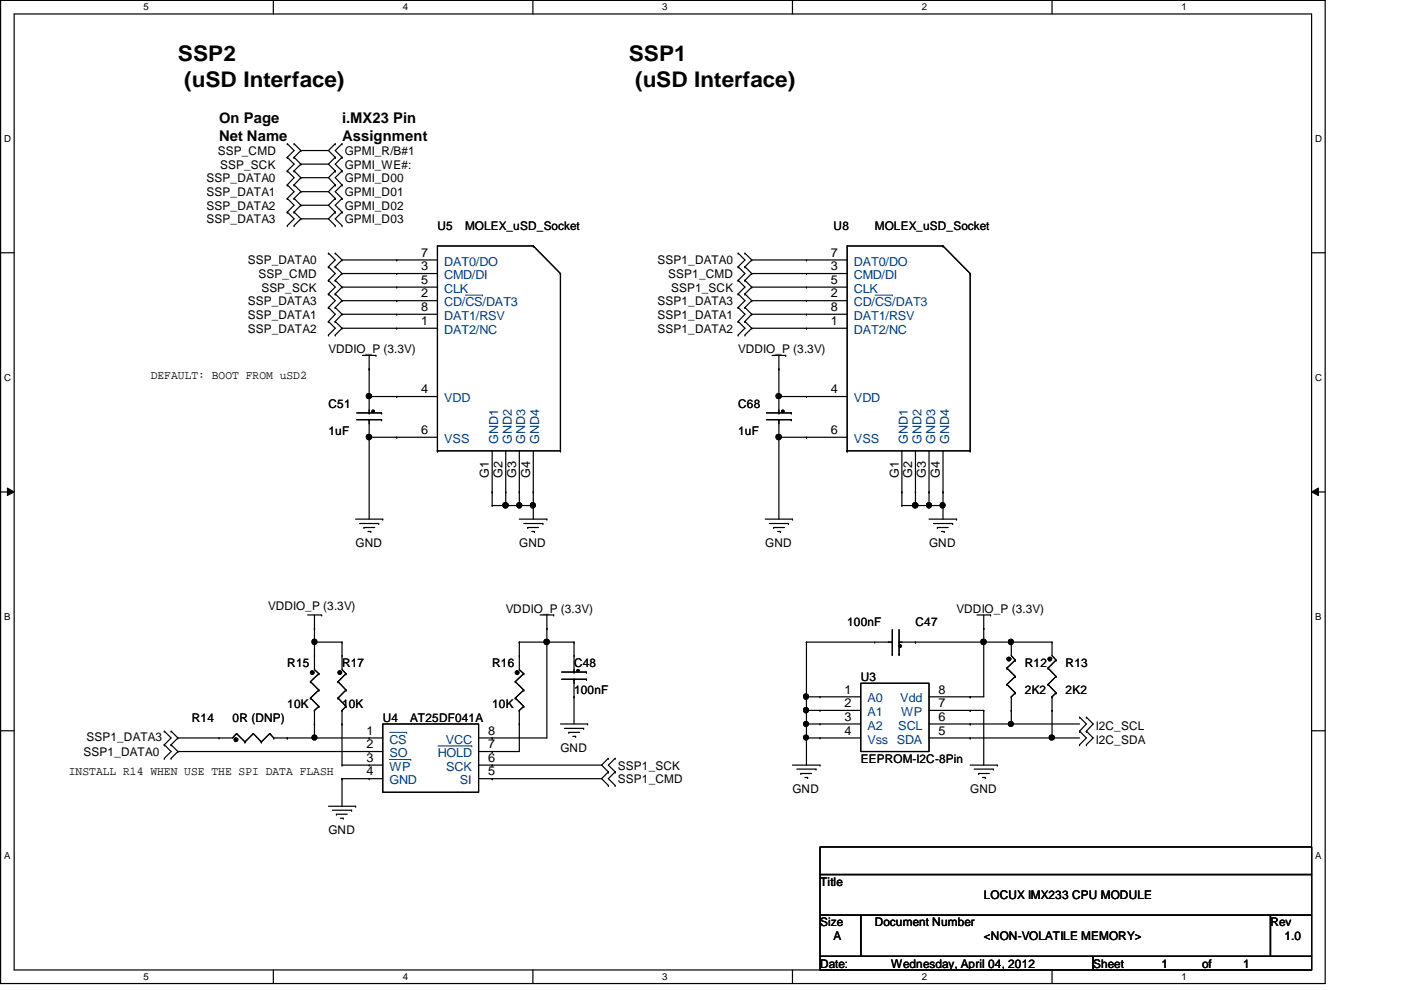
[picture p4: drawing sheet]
<svg xmlns="http://www.w3.org/2000/svg" width="297mm" height="210mm" viewBox="0 0 297 210" stroke-linecap="round" stroke-linejoin="round" font-family="sans-serif">
<path d="M.1 .1h280.9v208.4h-280.9zM3 3h275.1v202.7h-275.1z" fill="none" stroke="#000" stroke-width=".25"/>
<g fill="#fff">
<path d="M30.4 .4h1.1v2.3h-1.1z"/>
<path d="M30.4 206h1.1v2.3h-1.1z"/>
</g>
<path d="M58 .1v2.9M58 205.7v2.8" fill="none" stroke="#000" stroke-width=".25"/>
<g fill="#fff">
<path d="M85.4 .4h1.1v2.3h-1.1z"/>
<path d="M85.4 206h1.1v2.3h-1.1z"/>
</g>
<path d="M113 .1v2.9M113 205.7v2.8" fill="none" stroke="#000" stroke-width=".25"/>
<g fill="#fff">
<path d="M140.4 .4h1.1v2.3h-1.1z"/>
<path d="M140.4 206h1.1v2.3h-1.1z"/>
</g>
<path d="M168 .1v2.9M168 205.7v2.8" fill="none" stroke="#000" stroke-width=".25"/>
<g fill="#fff">
<path d="M195.4 .4h1.2v2.3h-1.2z"/>
<path d="M195.4 206h1.2v2.3h-1.2z"/>
</g>
<path d="M223.1 .1v2.9M223.1 205.7v2.8" fill="none" stroke="#000" stroke-width=".25"/>
<g fill="#fff">
<path d="M250.5 .4h1.1v2.3h-1.1z"/>
<path d="M250.5 206h1.1v2.3h-1.1z"/>
<path d="M.9 28.3h1.4v2.3h-1.4z"/>
<path d="M278.8 28.3h1.5v2.3h-1.5z"/>
<path d="M.9 78.9h1.4v2.3h-1.4z"/>
<path d="M278.8 78.9h1.5v2.3h-1.5z"/>
</g>
<path d="M.1 53.6h2.9M278.1 53.6h2.9" fill="none" stroke="#000" stroke-width=".25"/>
<g fill="#fff">
<path d="M.9 129.6h1.3v2.3h-1.3z"/>
<path d="M278.8 129.6h1.4v2.3h-1.4z"/>
</g>
<path d="M.1 104.3h2.9M278.1 104.3h2.9" fill="none" stroke="#000" stroke-width=".25"/>
<path d="M1.6 103.5l1.4 .8-1.4 .8zM278.1 104.3l1.4-.8v1.6z" fill="#000"/>
<path d="M1.6 103.5l1.4 .8-1.4 .8zM278.1 104.3l1.4-.8v1.6z" fill="none" stroke="#000" stroke-width=".21"/>
<g fill="#fff">
<path d="M.9 180.3h1.3v2.2h-1.3z"/>
<path d="M278.8 180.3h1.3v2.2h-1.3z"/>
</g>
<g fill="none" stroke="#000" stroke-width=".25">
<path d="M60.9 39.2h.1M60.9 36.2h.1M60.9 33.4h.1M60.9 30.5h.1M60.9 36.2l1.5 1.5-1.5 1.5M60.9 33.4l1.5 1.4-1.5 1.4M60.9 39.2l1.5 1.4-1.5 1.5M60.9 30.5l1.5 1.4-1.5 1.5M62.4 36.2h.1M62.4 39.2h.1M62.4 33.4h.1M62.4 30.5h.1"/>
<path d="M62.4 36.2l1.4 1.5M62.4 33.4l1.4 1.4M62.4 39.2l1.4 1.4M62.4 30.5l1.4 1.4M63.8 37.7h.1M63.8 34.8h.1M63.8 31.9h.1M63.8 37.7h5.8M63.8 34.8h5.8M63.8 31.9h5.8M63.8 37.7l-1.4 1.5M63.8 34.8l-1.4 1.4"/>
<path d="M63.8 31.9l-1.4 1.5M69.6 37.7l1.5 1.5M69.6 31.9l1.5 1.5M69.6 34.8l1.5 1.4M71.1 36.2h.1M71.1 39.2h.1M71.1 30.5h.1M71.1 33.4h.1M71.1 36.2l-1.5 1.5M71.1 33.4l-1.5 1.4M71.1 39.2l-1.5 1.4M71.1 30.5l-1.5 1.4"/>
<path d="M72.5 39.2h.1M72.5 36.2h.1M72.5 33.4h.1M72.5 30.5h.1M72.5 36.2l-1.4 1.5 1.4 1.5M72.5 33.4l-1.4 1.4 1.4 1.4M72.5 30.5l-1.4 1.4 1.4 1.5M72.5 39.2l-1.4 1.4 1.4 1.5M60.9 47.8h.1M60.9 45h.1M60.9 42.1h.1M60.9 45l1.5 1.4-1.5 1.4"/>
<path d="M60.9 42.1l1.5 1.4-1.5 1.5M62.4 45h.1M62.4 47.8h.1M62.4 42.1h.1M62.4 45l1.4 1.4M62.4 42.1l1.4 1.4M63.8 46.4h.1M63.8 43.5h.1M63.8 40.6h.1M63.8 46.4h5.8M63.8 43.5h5.8M63.8 40.6h5.8"/>
<path d="M63.8 46.4l-1.4 1.4M63.8 43.5l-1.4 1.5M63.8 40.6l-1.4 1.5M69.6 56.6h.1M69.6 53.7h.1M69.6 59.4h.1M69.6 53.7l1.5 1.4-1.5 1.5M69.6 59.4l1.5 1.5-1.5 1.4M69.6 56.6l1.5 1.4-1.5 1.4M69.6 40.6l1.5 1.5M69.6 43.5l1.5 1.5M69.6 46.4l1.5 1.4"/>
<path d="M71.1 53.7h.1M71.1 56.6h.1M71.1 59.4h.1M71.1 42.1h.1M71.1 45h.1M71.1 47.8h.1M71.1 53.7l1.4 1.4M71.1 59.4l1.4 1.5M71.1 56.6l1.4 1.4M71.1 42.1l-1.5 1.4M71.1 45l-1.5 1.4M72.5 55.1h.1"/>
<path d="M72.5 58h.1M72.5 45h.1M72.5 42.1h.1M72.5 47.8h.1M72.5 55.1h20.2M72.5 58h20.2M72.5 55.1l-1.4 1.5M72.5 58l-1.4 1.4M72.5 45l-1.4 1.4 1.4 1.4M72.5 42.1l-1.4 1.4 1.4 1.5M84.1 58h.1M84.1 55.1h.1"/>
<path d="M113.1 52.2h.1M113.1 52.2h-20.4v43.4M113.1 52.2l5.7 5.8M118.8 58h.1M118.8 58v37.6M156.5 56.6h.1M156.5 53.7h.1M156.5 59.4h.1M156.5 53.7l1.4 1.4-1.4 1.5M156.5 59.4l1.4 1.5-1.4 1.4M156.5 56.6l1.4 1.4-1.4 1.4M157.9 53.7h.1"/>
<path d="M157.9 56.6h.1M157.9 59.4h.1M157.9 53.7l1.5 1.4M157.9 59.4l1.5 1.5M157.9 56.6l1.5 1.4M159.4 55.1h.1M159.4 58h.1M159.4 55.1h20.2M159.4 58h20.2M159.4 55.1l-1.5 1.5M159.4 58l-1.5 1.4M171 58h.1"/>
<path d="M171 55.1h.1M199.9 52.2h.1M199.9 52.2h-20.3v43.4M199.9 52.2l5.8 5.8M205.7 58h.1M205.7 58v37.6M69.6 65.2h.1M69.6 62.3h.1M69.6 71h.1M69.6 68.2h.1M69.6 62.3l1.5 1.5-1.5 1.4M69.6 68.2l1.5 1.4-1.5 1.4"/>
<path d="M69.6 65.2l1.5 1.4-1.5 1.6M71.1 62.3h.1M71.1 65.2h.1M71.1 68.2h.1M71.1 71h.1M71.1 62.3l1.4 1.5M71.1 68.2l1.4 1.4M71.1 65.2l1.4 1.4M72.5 60.9h.1M72.5 63.8h.1M72.5 66.6h.1M72.5 69.6h.1"/>
<path d="M72.5 60.9h20.2M72.5 63.8h20.2M72.5 66.6h20.2M72.5 69.6h20.2M72.5 63.8l-1.4 1.4M72.5 69.6l-1.4 1.4M72.5 60.9l-1.4 1.4M72.5 66.6l-1.4 1.6M76.8 75.4h2.9M78.3 78.2h.1M78.3 75.4v12.1M79.7 75.4h.1"/>
<path d="M84.1 69.6h.1M84.1 63.8h.1M84.1 60.9h.1M84.1 66.6h.1M156.5 65.2h.1M156.5 62.3h.1M156.5 71h.1M156.5 68.2h.1M156.5 62.3l1.4 1.5-1.4 1.4M156.5 68.2l1.4 1.4-1.4 1.4M156.5 65.2l1.4 1.4-1.4 1.6M157.9 62.3h.1"/>
<path d="M157.9 65.2h.1M157.9 68.2h.1M157.9 71h.1M157.9 62.3l1.5 1.5M157.9 68.2l1.5 1.4M157.9 65.2l1.5 1.4M159.4 60.9h.1M159.4 63.8h.1M159.4 66.6h.1M159.4 69.6h.1M159.4 60.9h20.2M159.4 63.8h20.2"/>
<path d="M159.4 66.6h20.2M159.4 69.6h20.2M159.4 63.8l-1.5 1.4M159.4 69.6l-1.5 1.4M159.4 60.9l-1.5 1.4M159.4 66.6l-1.5 1.6M163.7 75.4h2.9M165.1 78.2h.1M165.1 75.4v12.1M166.6 75.4h.1M171 69.6h.1M171 63.8h.1"/>
<path d="M171 60.9h.1M171 66.6h.1M75.6 89h5.3M75.6 87.5h5.3M78.3 84.1h.1M78.3 92.7h.1M78.3 87.5h.1M78.3 89h.1M78.3 84.1h14.4M78.3 89v21.1M78.3 92.7h14.4M78.9 87.1l.2-.1 .3 .2-.3 .3-.2-.1z"/>
<path d="M80.9 89h.1M80.9 87.5h.1M84.1 84.1h.1M84.1 92.7h.1M92.7 95.6h.1M92.7 95.6h26.1M104.3 95.6v11.6M107.2 95.6v11.6M110.1 95.6v11.6M113.1 95.6v14.5M118.8 95.6h.1M162.5 89h5.3"/>
<path d="M162.5 87.5h5.3M165.1 84.1h.1M165.1 92.7h.1M165.1 87.5h.1M165.1 89h.1M165.1 84.1h14.5M165.1 92.7h14.5M165.1 89v21.1M165.8 87.1l.2-.1 .2 .2-.2 .3-.2-.1zM167.8 89h.1M167.8 87.5h.1M171 84.1h.1"/>
<path d="M171 92.7h.1M179.6 95.6h.1M179.6 95.6h26.1M191.2 95.6v11.6M194.1 95.6v11.6M197 95.6v11.6M199.9 95.6v14.5M205.7 95.6h.1M75.4 110.1h5.7M76.2 111h4.1M77.2 111.8h.1M77.2 111.8h2.3"/>
<path d="M78 112.7h.6M78.6 112.7h.1M80.3 111h.1M81.1 110.1h.1M104.3 104.3h.1M104.3 107.2h.1M104.3 107.2h8.8M107.2 104.3h.1M107.2 107.2h.1M110.1 104.3h.1M110.1 107.2h.1M110.1 110.1h5.8"/>
<path d="M111 111h4.1M111.9 111.8h.1M111.9 111.8h2.3M112.7 112.7h.6M113.1 107.2h.1M113.1 104.3h.1M113.3 112.7h.1M115.1 111h.1M115.9 110.1h.1M162.3 110.1h5.7M163.1 111h4.1M164 111.8h.1"/>
<path d="M164 111.8h2.3M164.9 112.7h.6M165.5 112.7h.1M167.2 111h.1M168 110.1h.1M191.2 104.3h.1M191.2 107.2h.1M191.2 107.2h8.7M194.1 104.3h.1M194.1 107.2h.1M197 104.3h.1M197 107.2h.1"/>
<path d="M197 110.1h5.8M197.9 111h4.1M198.8 111.8h.1M198.8 111.8h2.2M199.6 112.7h.6M199.9 107.2h.1M199.9 104.3h.1M200.2 112.7h.1M202 111h.1M202.8 110.1h.1M65.2 130.4h3M66.7 133.3h.1"/>
<path d="M66.7 136.1h.1M66.7 139h.1M66.7 136.1h5.8M66.7 130.4v11.6l.9 .8M68.2 130.4h.1M72.5 136.1h.1M72.5 139h.1M72.5 136.1v5.9l.9 .8M110.1 136.1h.1M110.1 139h.1M110.1 136.1v5.9l.9 .8M110.1 136.1h11.6"/>
<path d="M114.5 130.4h2.9M115.9 136.1h.1M115.9 133.3h.1M115.9 130.4v26.1h-14.4M117.4 130.4h.1M121.7 136.1h.1M121.7 139h.1M121.7 136.1v6.4M171 136.1h.1M171 136.1v26.1M171 136.1h18.2M185.5 136.1h.1"/>
<path d="M189.2 138.8h.1M189.2 136.1h.1M189.2 133.5v5.3M190.6 136.1h.1M190.6 138.8h.1M190.6 136.1h32.5M190.6 133.5v5.3M190.7 136.8l.2-.1 .2 .3-.2 .2-.2-.1zM194.1 136.1h.1M207.1 130.4h2.9M208.6 136.1h.1M208.6 133.3h.1"/>
<path d="M208.6 130.4v17.3h-11.6M210 130.4h.1M214.4 136.1h.1M214.4 136.1v2.9l.9 1M215.3 140h.1M215.3 140l-1.8 1.6M223.1 136.1h.1M223.1 136.1v2.9l.8 1M223.9 140h.1M223.9 140l-1.7 1.6M.1 154.9h2.9M34.8 157.9h.1"/>
<path d="M34.8 155h.1M34.8 157.9l1.5 1.4-1.5 1.5M34.8 155l1.5 1.5-1.5 1.4M36.3 157.9h.1M36.3 155h.1M36.3 157.9l1.4 1.4M36.3 155l1.4 1.5M37.7 159.3h.1M37.7 156.5h.1M37.7 159.3h43.4M37.7 159.3l-1.4 1.5M37.7 156.5l-1.4 1.4"/>
<path d="M46.4 156.5h.1M50.2 155.5h.1M50.2 155.5l-.9 1h-11.6M50.2 155.5l1.7 1.8M51.9 157.3h.1M53.7 155.5h.1M53.7 155.5l-1.8 1.8M53.7 155.5l1.7 1.8M55.4 157.3h.1M57.2 155.5h.1M57.2 155.5l-1.8 1.8M57.2 155.5l.8 1"/>
<path d="M58 156.5h.1M58 156.5h23.1M60.9 156.5h.1M65.8 144.5h.1M65.8 148h.1M65.8 144.5l1.8 1.8M65.8 148l1.8 1.8M66.7 156.5h.1M66.7 153.5h.1M66.7 150.6h.1M66.7 150.6v5.9M67.6 142.8h.1"/>
<path d="M67.6 146.3h.1M67.6 149.8h.1M67.6 142.8l-1.8 1.7M67.6 146.3l-1.8 1.7M67.6 149.8l-.9 .8M71.7 144.5h.1M71.7 148h.1M71.7 144.5l1.7 1.8M71.7 148l1.7 1.8M72.5 153.5h.1M72.5 150.6h.1M72.5 150.6v11.6"/>
<path d="M73.4 142.8h.1M73.4 146.3h.1M73.4 149.8h.1M73.4 149.8l-.9 .8M73.4 142.8l-1.7 1.7M73.4 146.3l-1.7 1.7M78.3 156.5h.1M78.3 159.3h.1M81.1 153.5h20.4v14.5h-20.4zM104.3 156.5h.1M104.3 159.3h.1M109.3 144.5h.1"/>
<path d="M109.3 148h.1M109.3 144.5l1.7 1.8M109.3 148l1.7 1.8M110.1 153.5h.1M110.1 150.6h.1M110.1 150.6v8.7h-8.6M111 142.8h.1M111 146.3h.1M111 149.8h.1M111 142.8l-1.7 1.7M111 146.3l-1.7 1.7M111 149.8l-.9 .8"/>
<path d="M118.8 153.5h5.8M119.1 144h5.2M119.1 142.5h5.2M119.7 154.4h4M120.6 155.3h.1M120.6 155.3h2.3M121.5 156.1h.5M121.7 147.7h.1M121.7 142.5h.1M121.7 144h.1M121.7 144v9.5M122 156.1h.1"/>
<path d="M122.4 142l.4 .2-.2 .2-.2-.1zM123.7 154.4h.1M124.3 144h.1M124.3 142.5h.1M124.6 153.5h.1M171 156.5h.1M171 147.7h.1M171 150.6h.1M171 153.5h.1M171 156.5h11.5M171 150.6h11.5M171 147.7h11.5"/>
<path d="M171 153.5h11.5M173.9 147.7h.1M173.9 150.6h.1M173.9 153.5h.1M173.9 156.5h.1M182.5 144.9h14.5v14.4h-14.5zM197 156.5h31.9M197 150.6h11.6M197 153.5h31.9M205.7 150.6h.1M205.7 147.7h.1M205.7 156.5h.1"/>
<path d="M205.7 153.5h.1M208.6 150.6h.1M208.6 150.6v11.6M213.5 141.6h.1M213.5 145.1h.1M213.5 141.6l1.8 1.8M213.5 145.1l1.8 1.8M214.4 153.5h.1M214.4 150.6h.1M214.4 147.7h.1M214.4 147.7v5.8M215.3 143.4h.1"/>
<path d="M215.3 146.9h.1M215.3 143.4l-1.8 1.7M215.3 146.9l-.9 .8M222.2 141.6h.1M222.2 145.1h.1M222.2 141.6l1.7 1.8M222.2 145.1l1.7 1.8M223.1 156.5h.1M223.1 150.6h.1M223.1 147.7h.1M223.1 147.7v8.8M223.9 143.4h.1"/>
<path d="M223.9 146.9h.1M223.9 143.4l-1.7 1.7M223.9 146.9l-.8 .8M228.9 157.9h.1M228.9 155h.1M228.9 152.1h.1M228.9 155l1.4 1.5-1.4 1.4M228.9 152.1l1.4 1.4-1.4 1.5M230.3 157.9h.1M230.3 155h.1M230.3 152.1h.1M230.3 155l1.5 1.5-1.5 1.4"/>
<path d="M230.3 152.1l1.5 1.4-1.5 1.5M278.1 154.9h2.9M34.8 160.8h.1M36.3 160.8h.1M69.6 170.9h5.8M70.5 171.8h4M71.3 172.6h.1M71.3 172.6h2.3M72.2 173.5h.6M72.5 165.1h.1M72.5 162.2h.1M72.5 162.2h8.6"/>
<path d="M72.5 165.1h8.6M72.5 165.1v5.8M72.8 173.5h.1M74.5 171.8h.1M75.4 170.9h.1M78.3 162.2h.1M78.3 165.1h.1M101.5 162.2h26M101.5 165.1h26M104.3 162.2h.1M104.3 165.1h.1M127.5 162.2l1.5 1.5"/>
<path d="M127.5 165.1l1.5 1.4M129 160.8h.1M129 163.7h.1M129 166.5h.1M129 160.8l-1.5 1.4M129 163.7l-1.5 1.4M130.4 163.7h.1M130.4 160.8h.1M130.4 166.5h.1M130.4 160.8l-1.4 1.4 1.4 1.5M130.4 163.7l-1.4 1.4 1.4 1.4M168 162.2h5.9"/>
<path d="M168.9 163.1h4.1M169.8 164h.1M169.8 164h2.3M170.6 164.8h.6M171.2 164.8h.1M173 163.1h.1M173.9 179.6h104.2v5.8h-104.2zM173.9 162.2h.1M205.7 162.2h5.8M206.5 163.1h4.1M207.5 164h.1M207.5 164h2.3"/>
<path d="M208.3 164.8h.6M208.9 164.8h.1M210.6 163.1h.1M211.5 162.2h.1M173.9 185.4h104.2v8.7h-104.2zM173.9 194.1h8.6v8.7h-8.6zM182.5 194.1h86.9v8.7h-86.9zM269.4 194.1h8.7v8.7h-8.7zM173.9 202.8h57.9v2.9h-57.9zM231.8 202.8h46.3v2.9h-46.3z"/>
<circle cx="78.2" cy="92.7" r=".57"/>
<circle cx="78.2" cy="84" r=".55"/>
<circle cx="165.1" cy="92.7" r=".57"/>
<circle cx="165.1" cy="84" r=".55"/>
<circle cx="107.2" cy="107.1" r=".57"/>
<circle cx="110.1" cy="107.1" r=".54"/>
<circle cx="113" cy="107.1" r=".54"/>
<circle cx="194" cy="107.1" r=".57"/>
<circle cx="196.9" cy="107.1" r=".54"/>
<circle cx="199.8" cy="107.1" r=".54"/>
<circle cx="66.6" cy="136.1" r=".54"/>
<circle cx="115.9" cy="136.1" r=".57"/>
<circle cx="208.5" cy="136.1" r=".57"/>
<circle cx="213.9" cy="139.7" r=".4"/>
<circle cx="214.3" cy="136.1" r=".54"/>
<circle cx="222.6" cy="139.7" r=".38"/>
<circle cx="50" cy="156.8" r=".38"/>
<circle cx="66.2" cy="142.6" r=".38"/>
<circle cx="66.7" cy="156.4" r=".52"/>
<circle cx="72" cy="142.6" r=".38"/>
<circle cx="109.6" cy="142.6" r=".38"/>
<circle cx="170.9" cy="150.6" r=".54"/>
<circle cx="170.9" cy="147.7" r=".54"/>
<circle cx="170.9" cy="156.4" r=".52"/>
<circle cx="170.9" cy="153.5" r=".52"/>
<circle cx="214.3" cy="153.5" r=".52"/>
<circle cx="223" cy="156.4" r=".55"/>
</g>
<g fill="#000">
<path d="M78.9 87.1l.2-.1 .3 .2-.3 .3-.2-.1z" fill-rule="evenodd"/>
<path d="M78.9 87.1l.2-.1 .3 .2-.3 .3-.2-.1z" fill-rule="evenodd"/>
<path d="M165.8 87.1l.2-.1 .2 .2-.2 .3-.2-.1z" fill-rule="evenodd"/>
<path d="M165.8 87.1l.2-.1 .2 .2-.2 .3-.2-.1z" fill-rule="evenodd"/>
<path d="M190.7 136.8l.2-.1 .2 .3-.2 .2-.2-.1z" fill-rule="evenodd"/>
<path d="M190.7 136.8l.2-.1 .2 .3-.2 .2-.2-.1z" fill-rule="evenodd"/>
<path d="M122.4 142l.4 .2-.2 .2-.2-.1z" fill-rule="evenodd"/>
<path d="M122.4 142l.4 .2-.2 .2-.2-.1z" fill-rule="evenodd"/>
<circle cx="78.2" cy="92.7" r=".57"/>
<circle cx="78.2" cy="84" r=".55"/>
<circle cx="165.1" cy="92.7" r=".57"/>
<circle cx="165.1" cy="84" r=".55"/>
<circle cx="107.2" cy="107.1" r=".57"/>
<circle cx="110.1" cy="107.1" r=".54"/>
<circle cx="113" cy="107.1" r=".54"/>
<circle cx="194" cy="107.1" r=".57"/>
<circle cx="196.9" cy="107.1" r=".54"/>
<circle cx="199.8" cy="107.1" r=".54"/>
<circle cx="66.6" cy="136.1" r=".54"/>
<circle cx="115.9" cy="136.1" r=".57"/>
<circle cx="208.5" cy="136.1" r=".57"/>
<circle cx="213.9" cy="139.7" r=".4"/>
<circle cx="214.3" cy="136.1" r=".54"/>
<circle cx="222.6" cy="139.7" r=".38"/>
<circle cx="50" cy="156.8" r=".38"/>
<circle cx="66.2" cy="142.6" r=".38"/>
<circle cx="66.7" cy="156.4" r=".52"/>
<circle cx="72" cy="142.6" r=".38"/>
<circle cx="109.6" cy="142.6" r=".38"/>
<circle cx="170.9" cy="150.6" r=".54"/>
<circle cx="170.9" cy="147.7" r=".54"/>
<circle cx="170.9" cy="156.4" r=".52"/>
<circle cx="170.9" cy="153.5" r=".52"/>
<circle cx="214.3" cy="153.5" r=".52"/>
<circle cx="223" cy="156.4" r=".55"/>
</g>
<path d="M98.7 62.6h3.6M102.3 62.6h.1M185.5 62.6h3.7M189.2 62.6h.1M82.6 155.3h3.6M86.2 155.3h.1M92.8 158.2h7.2M100 158.2h.1M82.6 161h4.5M87.1 161h.1" fill="none" stroke="#004080" stroke-width=".21"/>
<g font-size="4.6">
<text x="37.7" y="13">SSP2</text>
<text x="133.3" y="13">SSP1</text>
<text x="39.1" y="18.5">(uSD Interface)</text>
<text x="134.7" y="18.5">(uSD Interface)</text>
</g>
<g font-size="3.1">
<text x="46.4" y="26.2">On Page</text>
<text x="46.4" y="30">Net Name</text>
<text x="72.5" y="26.2">i.MX23 Pin</text>
<text x="72.5" y="30">Assignment</text>
</g>
<g font-size="2.6">
<text x="89.3" y="57.3">3</text>
<text x="89.3" y="54.4">7</text>
<text x="176.1" y="57.3">3</text>
<text x="176.1" y="54.4">7</text>
<text x="89.3" y="63.1">2</text>
<text x="89.3" y="60.2">5</text>
<text x="89.3" y="66">8</text>
<text x="176.1" y="63.1">2</text>
<text x="176.1" y="60.2">5</text>
<text x="176.1" y="66">8</text>
<text x="89.3" y="68.9">1</text>
<text x="176.1" y="68.9">1</text>
<text x="89.3" y="83.4">4</text>
<text x="176.1" y="83.4">4</text>
<text x="89.3" y="92">6</text>
<text x="176.1" y="92">6</text>
<text x="103.7" y="101.3" transform="rotate(-90 103.7 101.3)">G1</text>
<text x="106.5" y="101.3" transform="rotate(-90 106.5 101.3)">G2</text>
<text x="109.4" y="101.3" transform="rotate(-90 109.4 101.3)">G3</text>
<text x="112.4" y="101.3" transform="rotate(-90 112.4 101.3)">G4</text>
<text x="190.5" y="101.3" transform="rotate(-90 190.5 101.3)">G1</text>
<text x="193.4" y="101.3" transform="rotate(-90 193.4 101.3)">G2</text>
<text x="196.3" y="101.3" transform="rotate(-90 196.3 101.3)">G3</text>
<text x="199.3" y="101.3" transform="rotate(-90 199.3 101.3)">G4</text>
<text x="179" y="147.1">1</text>
<text x="179" y="149.9">2</text>
<text x="199" y="149.9">7</text>
<text x="199" y="147.1">8</text>
<text x="77.7" y="155.8">1</text>
<text x="103.5" y="155.8">8</text>
<text x="179" y="152.8">3</text>
<text x="179" y="155.8">4</text>
<text x="199" y="155.8">5</text>
<text x="199" y="152.8">6</text>
<text x="77.7" y="158.7">2</text>
<text x="77.7" y="161.5">3</text>
<text x="103.5" y="161.5">6</text>
<text x="103.5" y="158.7">7</text>
<text x="77.7" y="164.4">4</text>
<text x="103.5" y="164.4">5</text>
</g>
<g font-size="2.6" fill="#004080">
<text x="94.2" y="59.2">CMD/DI</text>
<text x="94.2" y="56.3">DAT0/DO</text>
<text x="181.1" y="59.2">CMD/DI</text>
<text x="181.1" y="56.3">DAT0/DO</text>
<text x="94.2" y="64.9">CD/CS/DAT3</text>
<text x="94.2" y="62.1">CLK</text>
<text x="181.1" y="64.9">CD/CS/DAT3</text>
<text x="181.1" y="62.1">CLK</text>
<text x="94.2" y="70.8">DAT2/NC</text>
<text x="94.2" y="67.8">DAT1/RSV</text>
<text x="181.1" y="70.8">DAT2/NC</text>
<text x="181.1" y="67.8">DAT1/RSV</text>
<text x="94.2" y="85.3">VDD</text>
<text x="181.1" y="85.3">VDD</text>
<text x="94.2" y="93.9">VSS</text>
<text x="105.6" y="94.1" transform="rotate(-90 105.6 94.1)">GND1</text>
<text x="108.5" y="94.1" transform="rotate(-90 108.5 94.1)">GND2</text>
<text x="111.4" y="94.1" transform="rotate(-90 111.4 94.1)">GND3</text>
<text x="114.3" y="94.1" transform="rotate(-90 114.3 94.1)">GND4</text>
<text x="181.1" y="93.9">VSS</text>
<text x="192.5" y="94.1" transform="rotate(-90 192.5 94.1)">GND1</text>
<text x="195.4" y="94.1" transform="rotate(-90 195.4 94.1)">GND2</text>
<text x="198.2" y="94.1" transform="rotate(-90 198.2 94.1)">GND3</text>
<text x="201.2" y="94.1" transform="rotate(-90 201.2 94.1)">GND4</text>
<text x="183.9" y="148.9">A0</text>
<text x="190.9" y="148.9">Vdd</text>
<text x="183.9" y="151.8">A1</text>
<text x="183.9" y="154.7">A2</text>
<text x="190.5" y="154.7">SCL</text>
<text x="191" y="151.8">WP</text>
<text x="82.6" y="157.6">CS</text>
<text x="82.6" y="160.5">SO</text>
<text x="92.8" y="160.5">HOLD</text>
<text x="94.5" y="157.6">VCC</text>
<text x="183.9" y="157.6">Vss SDA</text>
<text x="82.6" y="163.4">WP</text>
<text x="82.6" y="166.3">GND</text>
<text x="94.6" y="163.4">SCK</text>
<text x="97.5" y="166.3">SI</text>
</g>
<g font-size="2.5">
<text x="46.2" y="32.9">SSP_CMD</text>
<text x="46.7" y="35.7">SSP_SCK</text>
<text x="73.1" y="32.9">GPMI_R/B#1</text>
<text x="73.1" y="35.7">GPMI_WE#:</text>
<text x="43.8" y="38.6">SSP_DATA0</text>
<text x="43.8" y="41.6">SSP_DATA1</text>
<text x="73.1" y="38.6">GPMI_D00</text>
<text x="73.1" y="41.6">GPMI_D01</text>
<text x="43.8" y="47.3">SSP_DATA3</text>
<text x="43.8" y="44.5">SSP_DATA2</text>
<text x="73.1" y="44.5">GPMI_D02</text>
<text x="73.1" y="47.3">GPMI_D03</text>
<text x="92.7" y="48.8">U5</text>
<text x="98.6" y="48.8">MOLEX_uSD_Socket</text>
<text x="176.7" y="48.8">U8</text>
<text x="185.5" y="48.8">MOLEX_uSD_Socket</text>
<text x="52.5" y="56">SSP_DATA0</text>
<text x="54.8" y="58.9">SSP_CMD</text>
<text x="139.4" y="56">SSP1_DATA0</text>
<text x="141.7" y="58.9">SSP1_CMD</text>
<text x="52.5" y="64.7">SSP_DATA3</text>
<text x="55.4" y="61.8">SSP_SCK</text>
<text x="139.4" y="64.7">SSP1_DATA3</text>
<text x="142.3" y="61.8">SSP1_SCK</text>
<text x="52.5" y="70.5">SSP_DATA2</text>
<text x="52.5" y="67.6">SSP_DATA1</text>
<text x="139.4" y="70.5">SSP1_DATA2</text>
<text x="139.4" y="67.6">SSP1_DATA1</text>
<text x="69.6" y="74.8">VDDIO_P (3.3V)</text>
<text x="156.5" y="74.8">VDDIO_P (3.3V)</text>
<text x="32" y="80.3">DEFAULT: BOOT FROM uSD2</text>
<text x="69.6" y="86.4">C51</text>
<text x="156.5" y="86.4">C68</text>
<text x="69.6" y="92.2">1uF</text>
<text x="156.5" y="92.2">1uF</text>
<text x="75.4" y="115.9">GND</text>
<text x="110.1" y="115.9">GND</text>
<text x="162.3" y="115.9">GND</text>
<text x="197" y="115.9">GND</text>
<text x="56.9" y="129.3">VDDIO_P (3.3V)</text>
<text x="107.2" y="129.9">VDDIO_P (3.3V)</text>
<text x="202.8" y="129.9">VDDIO_P (3.3V)</text>
<text x="179.6" y="132.8">100nF</text>
<text x="194.1" y="132.8">C47</text>
<text x="60.9" y="141.4">R15</text>
<text x="72.5" y="141.4">R17</text>
<text x="104.3" y="141.4">R16</text>
<text x="121.7" y="141.4">C48</text>
<text x="217.3" y="141.4">R12</text>
<text x="225.9" y="141.4">R13</text>
<text x="121.7" y="147.2">100nF</text>
<text x="182.5" y="144.4">U3</text>
<text x="217.3" y="147.2">2K2</text>
<text x="225.9" y="147.2">2K2</text>
<text x="40.7" y="153">R14</text>
<text x="49.3" y="153">0R (DNP)</text>
<text x="60.9" y="150.1">10K</text>
<text x="72.5" y="150.1">10K</text>
<text x="81.1" y="153">U4</text>
<text x="87" y="153">AT25DF041A</text>
<text x="104.3" y="150.1">10K</text>
<text x="232.4" y="154.8">I2C_SCL</text>
<text x="17.7" y="160.3">SSP1_DATA0</text>
<text x="18.3" y="157.1">SSP1_DATA3</text>
<text x="118.8" y="159.3">GND</text>
<text x="182.5" y="161.7">EEPROM-I2C-8Pin</text>
<text x="232.4" y="157.6">I2C_SDA</text>
<text x="14.6" y="164.3">INSTALL R14 WHEN USE THE SPI DATA FLASH</text>
<text x="131" y="163.2">SSP1_SCK</text>
<text x="131" y="166">SSP1_CMD</text>
<text x="168" y="168.1">GND</text>
<text x="205.7" y="168.1">GND</text>
<text x="69.6" y="176.8">GND</text>
<text x="173.9" y="187.8">Title</text>
<text x="208.6" y="190.7">LOCUX IMX233 CPU MODULE</text>
<text x="173.9" y="196.4">Size</text>
<text x="185.5" y="196.4">Document Number</text>
<text x="269.4" y="196.4">Rev</text>
<text x="176.7" y="199.3">A</text>
<text x="208.6" y="199.3">&lt;NON-VOLATILE MEMORY&gt;</text>
<text x="272.3" y="199.3">1.0</text>
<text x="173.9" y="205.1">Date:</text>
<text x="188.9" y="205.1">Wednesday, April 04, 2012</text>
<text x="231.8" y="205.1">Sheet</text>
<text x="246.3" y="205.1">1</text>
<text x="254.9" y="205.1">of</text>
<text x="263.6" y="205.1">1</text>
</g>
<g font-size="2">
<text x="30.4" y="2.2">5</text>
<text x="85.4" y="2.2">4</text>
<text x="140.4" y="2.2">3</text>
<text x="195.4" y="2.2">2</text>
<text x="250.5" y="2.2">1</text>
<text x=".9" y="30.1">D</text>
<text x="278.8" y="30.1">D</text>
<text x=".9" y="80.7">C</text>
<text x="278.8" y="80.7">C</text>
<text x=".9" y="131.4">B</text>
<text x="278.8" y="131.4">B</text>
<text x=".9" y="182">A</text>
<text x="278.8" y="182">A</text>
<text x="30.4" y="207.8">5</text>
<text x="85.4" y="207.8">4</text>
<text x="140.4" y="207.8">3</text>
<text x="195.4" y="207.8">2</text>
<text x="250.5" y="207.8">1</text>
</g>
</svg>
